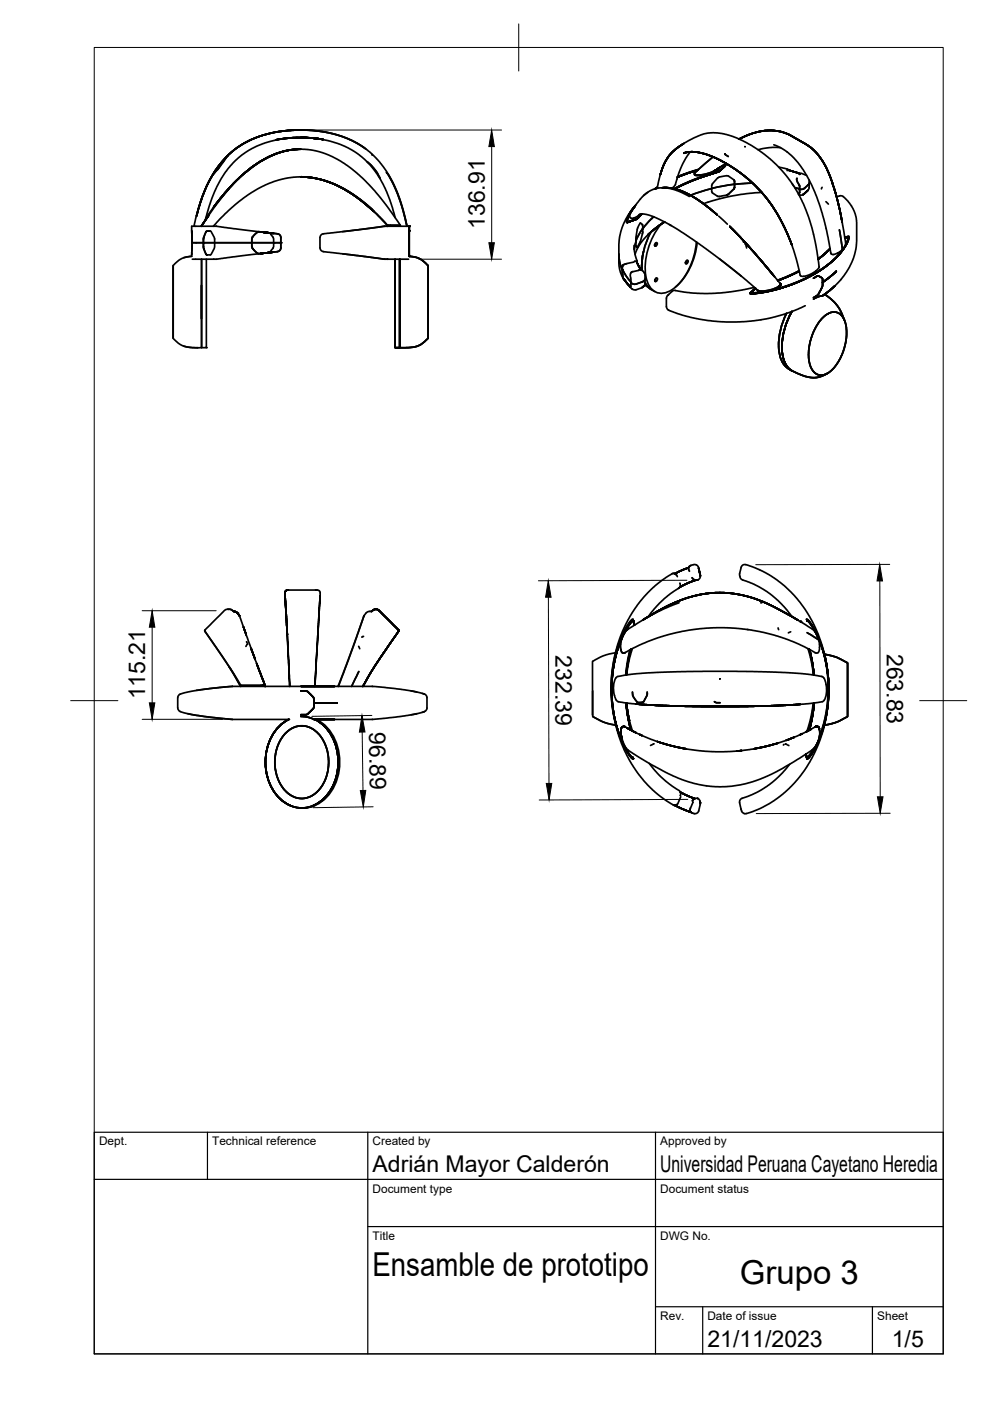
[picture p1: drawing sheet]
<svg xmlns="http://www.w3.org/2000/svg" width="210mm" height="297mm" viewBox="0 0 210 297" stroke-linecap="round" stroke-linejoin="round" font-family="sans-serif">
<!-- layer: Visible -->
<g fill="none" stroke="#000" stroke-width=".36">
<path d="M48.3 33h.1M48.3 33l-1.9 2.7-1.3 1.3M48.6 40l-2.9 3.4-2.1 2.8M55.4 34.2l2-1.1 1.7-.7a15.6 15.6 0 0 1 14.7 2.8l1.3 1.1a50.5 50.5 0 0 1 9.8 11.5M62.5 27.6h.5M63.1 29.2l-2.7 .2-2.9 .5-3 1.1-1.8 .9-2.1 1.5-1.8 1.8-1.3 1.8-1.5 2.5a34.5 34.5 0 0 0-2.5 7.2M63.3 27.6h.5M63.6 27.6l3.9 .2 2.9 .5 4 1.4 3.1 1.8M63.6 27.6l-4.1 .2-2.1 .4-2.5 .7-1.7 .7-2.1 1.1-2.7 2.1-2.5 3-2.1 3.7-1.7 4.4-1 4.1M63.6 31.6h.2M63.8 29.2l2.3 .1 2.4 .3-2.2-.3-3.4-.1-4.4 .5 4.4-.5 3.4 .1 2.2 .3-2.4-.3-2.3-.1h1.3M63.8 37.5h.5"/>
<path d="M63.8 31.6l-3.3 .4-2.7 .9-2.7 1.5-2.8 2.1M63.8 37.5l2.3 .1 1.9 .4 3.8 1.4 3.2 1.9 4 3.1M63.8 37.5l-2.3 .2-1.9 .3a29.8 29.8 0 0 0-13.7 9.2l-.6 .8M64.4 27.6l4.6 .4 3.8 1 1.9 .8 1.8 1 2.2 1.7 2.6 2.9 2 3.3 1.5 3.6 1.5 5.7M64.5 27.6l-4.5 .2-4.2 .8-3 1.2-3 1.9-1.3 1.1-1.4 1.5-1.4 1.8-.9 1.5-1.8 3.9-1.3 4.3M64.8 29.2l2.8 .2 2.4 .5 2.2 .8 2.5 1.1 2 1.4 1.8 1.9 1.5 1.8 1 1.7a30.9 30.9 0 0 1 2.8 7.6M64.9 27.6a22.1 22.1 0 0 1 12.6 3.9M77.8 34.3l1.7 1.7 1.1 1.8M78.9 32.8h.1M81.9 36.6l.2 .1a34.1 34.1 0 0 1 4.2 11.3M139.4 39.7l-.4 .3M139.4 39.7l-.7 .4"/>
<path d="M140.1 36.8l-.8 3.1M140.4 39.8l2.3 .1 2.6 1 2.7 1.4 4.1 3.3M143.2 39.1l-.7 .8M144.8 30.6l2.6-1.5 2.5-.9 1.4-.1 1.8 .2 2.4 .7 3.9 1.9 3.8 2.7 2.7 2.7 2.4 3.2M145.1 32.4l1.4-.2 1.3 .1 1.8 .4 1.5 .5 3.5 1.9 3.9 2.8 2.8 2.7 2.4 3 2.4 4.1 1.8 4.2-1.8-4.2-2.4-4.1-2.4-3-2.8-2.7-3.9-2.8-3.5-1.9-1.5-.5-1.8-.4-1.3-.1zM145.1 30.4l-1.8 1.2-1.4 1.4-1.1 1.7-.8 2.3 .7-2.1 1.1-1.8 1.5-1.5 1.6-1.1M145.8 32.2l-.8 .3M146.4 32.2l-1 1.4-.8 1.4-.7 1.7-.7 2.4M147.4 36.6l-.2 .2M147.4 36.6l-.2 .2 .3 .2M147.9 36.1l-4.3 1.5 4.2-1.5M148 36l-4.3 1.5"/>
<path d="M148.1 35.9l-4.4 1.6M151.2 33.3l-3.7 3.1M151.2 33.3l-3.8 3.3M151.4 36.3a5.2 5.2 0 0 1-4.1 .7l-.1-.2 .1 .3M151.4 36.4a6.1 6.1 0 0 1-4.1 .7M151.4 36.3a6.7 6.7 0 0 1-4 .7l-.1-.1M152.2 35.8l-.8 .6M152.7 35.4l-1.3 .9M152.8 35.4l-.3 .1M152.9 35.3v.1M153.1 35.2l.5 .1M153.4 35l.4 .1"/>
<path d="M153.5 35l.3 .1M153.7 32.6l.7 .6M153.8 35.1l-1.3 1.1-5.3 1.8-4.3 2M153.8 35.1l-1.2 1.1-5.6 1.9-4 1.9M154 34.7l-1.8 1M154 34.7l-1.1 .6M154 34.7l-.3 .1M154.3 34.8l-.7 .1M155.6 38.1l.1 .3M155.6 38.1l-.3-.2a1.96 1.96 0 0 0-2.4-.4 3.6 3.6 0 0 0-2 1.8l.1 1.6 1.2 .7 .3 .1M155.6 38.1l.2 .3M155.7 39.1l-4.8 .8-4.5 1.5"/>
<path d="M155.7 38.4v.7M155.7 39.1v.7M155.7 39.1h.1M155.7 39.8h.1M155.7 39.7l-.1 .4M155.8 39.8l-1.4 1.4M156.7 29.5l2.9-1.3 2.1-.4 2.2-.1 2.1 .3a18.8 18.8 0 0 1 4.8 2.6l2.1 1.6 1.5 1.9 1.2 2.4 1 2.7M158 31.1h.1M159.6 38.8l-3.8 .3M164.1 30.7l1.6 .7a18.3 18.3 0 0 1 7 9.3l1.2 3.1 .8 2.9 1.4 6.9 .5 .4 1-.4M165.1 35.4l1.9 .4v.2M165.5 31.3h-2.3l-2.5 .4"/>
<path d="M167 36l2.6 .8M167 35.9l-.1 .3M168 38.9l2 3.6 1.5 3.7 1.3 4.8 .9 5.5M168.5 39.8l1 .3M169 37.8v.6l.4 .8M169.4 39.2h.1M169.4 39.2v1.8M169.5 39.2v1.8M169.5 36.9l.4-.1 1.1 .4M169.7 36.8l-.2 .2M170.6 39.9l-.4 .2h-.7M171.3 39.2l-.7 .7"/>
<path d="M171.6 38.9l-.3 .3M171.6 38.2l-.1 1.8-.3 .4M174.3 39.7l-.1 .4M176.5 38.8l1.2 4 .8 4.2M36.7 56.3v15.4M40.6 48.9l.1 1.7zM40.6 54.3l-.5 .1a4.4 4.4 0 0 0-3.4 2.1v15.2l1 1 1 .6 1.6 .4h1.6M40.6 54.3l-1.6 .4M40.6 54v.3M40.7 51.5l-.1 2.5M40.7 51.5h.9M40.7 50.6v.9z"/>
<path d="M41.6 51.5h-.9l-.1 2.5M41.6 51.5h1.5M43.1 50.7l.1 2M43.1 52.4l.1 .3M43.2 51.5h2.3M43.2 51.5v.9M43.2 52.7l.5 1.2M43.2 50.3v1.2M43.2 50.3v.4M43.7 49.1a.92 .92 0 0 1 1.4 .6 2.2 2.2 0 0 1 .4 1.8M43.7 53.9l.1 .1M43.7 49.1l-.5 1.2"/>
<path d="M43.7 53.9l.2 .1M43.8 55v18.7h-1.1v-18.7v18.7h-1.9l-1.8-.3M44.2 45.7l-1.5 2.3zM44.2 45.7l-1.5 2.3M44.6 49h-.7l-.2 .1M45.3 48h-4.7v.9M45.3 48h.5M45.3 43.9l3-3.7 2.7-2.8a19.2 19.2 0 0 1 11.5-5.7l1.2-.1-2.2 .2-2.1 .5-1.5 .6-2.3 1.1a38.8 38.8 0 0 0-11.8 12.3M45.5 51.5h7.9l.1 1.1M45.5 51.5a3.7 3.7 0 0 1-.9 2.5h-.8M45.5 51.5h7.9M45.8 48h.1"/>
<path d="M45.9 48l9.5 1.2M53.4 51.5h.1M53.4 51.5h4.6M53.4 51.5l.1 1.1M53.5 52.6l.3 .4M53.5 50.3l-.1 1.2M53.6 52.6l.3 .4M53.8 53l.9 .7M53.9 53l.8 .7h.7M54.7 49.2l-1.2 1.1M54.8 49.1l3 .4M55.4 53.7l-9.4 1.3h-5.2"/>
<path d="M55.4 49.2l2.6 .3M55.4 49.2h-.8l-1 1.1M57.4 53.4l.6 .1M57.4 49.6v-.1l1.4 .1M57.4 49.5l.6 1.1v.9M57.8 53.5h.1M57.8 53.5l-3 .3M57.8 49.5l1 .1M57.8 49.5h.1M58 53.5l-2.6 .2M58 51.5h.3M58.3 51.5h1.2"/>
<path d="M58.3 51.5h-.3v.8l-.6 .9v.3M58.8 53.3l-1 .2M58.8 53.3l-.8 .2M58.8 49.6a.79 .79 0 0 1 .7 .8v2.2M59.5 51.5h.1M59.5 52.6a.79 .79 0 0 1-.7 .7M67.9 52.6a.79 .79 0 0 0 .7 .7M68.6 53.3l12.9 1.7M68.6 49.6a.79 .79 0 0 0-.7 .8l-.1 2.2M72.6 53.8l8.9 1.2M79.2 44.8l3 3.1M79.2 44.8l-2.3-2-3.3-2.3-2.7-1.4-2.6-1a16.4 16.4 0 0 0-4.5-.6l1.2 .1a24.5 24.5 0 0 1 14.4 7.2l2.8 3"/>
<path d="M81.5 48h5.3M81.5 55h5.1M81.5 48l-12.9 1.6M81.5 48l-8.9 1.1M82.2 47.8h2.7M82.2 47.8v.2M83.8 55v18.7h1M84.8 55v18.7M84.8 55v18.7h-1v-18.7v18.7h1M84.8 55v18.7h1.8l1.9-.3 .8-.4 1.5-1.3M84.9 47.8v.2M86.8 48v6.3"/>
<path d="M86.8 48v6.3zM86.8 54v.3zM86.8 54v.3M86.8 48v.9zM86.8 48v.9M86.8 54.3l.7 .1a4.9 4.9 0 0 1 3.3 1.9M86.8 54.3l.7 .1a5.1 5.1 0 0 1 3.3 1.9M90.8 56.3v15.4M131.2 53.9l.3 2 .4 1.3M131.2 53.9v2l.2 1.3 .8 2M131.2 53.9l.3 2 .5 1.3M132 57.2l.1 1.6"/>
<path d="M132 57.2h.1M132 56.3v.9M132 56.3v.2M132 57.2l.8 1.4 1 1.2M132 57.2v.7M132.1 58.2v.6M132.1 58.8l.4 .7M132.2 59.2h.1M132.3 59.2l1.4 1.6M132.8 55.9l-.8 .4M133.2 47l1.8-.7 1-.9-1.2 1.1-1.8 .7M133.7 45.2a.7 .7 0 0 0 0 1"/>
<path d="M134.2 57.6l-.4 .2-.2 .5 .2 1.6 .1 .2M134.3 44.1l-1 1.8-.3 .9 .2 .2M134.4 55.5l-1.7 .5-.6 .3M134.4 52a8.8 8.8 0 0 0 .7 3.4M134.5 55.4h.6l-.1 .1M134.6 43.8l-1.3 1.9-.3 .9-.1 .5 2.1-.6 1.1-1.1-1.2 1.1-1.9 .7M134.6 43.7a13.1 13.1 0 0 0-3.4 8.4v1.8M134.7 43.7l-1.5 2.2-.2 .7v.3l.2 .1M134.7 43.6l-1.4 2.1-.4 1.1v.4h.1M134.8 52l.1 .2M134.8 51.3l-.3 1.6M134.8 43.4l-1 1.4-.7 1.1-.3 .9v.3l.2 .1"/>
<path d="M134.8 52.2l.3 .3M135 55.4l.9 1.8M135.1 52.4h.1M135.2 52.4h.1M135.2 52.4l-.1 .1M135.4 57.3l-1.4 .3-.2 .2M135.5 45.6l1-.2 1.1 .2 2.3 .9 2.4 1.3M135.5 57.2l.7 .2M135.5 57.2l.3-.1 .6 .5M135.5 45.6a2.12 2.12 0 0 1-1.8 .6M135.7 51.5l-.5 .9M135.7 47.4l-.6 1.2-.3 3.4"/>
<path d="M135.7 47.4l.1-.1 .4 .3 .1 .2M135.7 45.4l-.1 .1M135.7 51.2h.1M135.8 51.2l-.6 1.2M136.1 45.4l-1 1-1.9 .6M136.2 49.6h.1M136.2 47.6h.1M136.2 59.8l-1.6 .5-.7-.2M136.2 49.6l-.4 1.6M136.2 47.8l.1 .7M136.3 48.5l-.9 1.3-.6 1.3M136.3 48.5l-.1 .7"/>
<path d="M136.3 49.2l-.1 .4M136.4 57.6l.2 .2M136.4 41.5l.9-.7 1.2-.6 1.3-.4h1.1l2.4 .5 2.9 1.4M136.6 57.8v.1M136.6 59.5l-.4 .3M136.6 57.8l.2 .5v1.8l-.4 .6M136.8 59.9l.7 1 .6 .5M136.8 59.2l-.2 .3M137.4 40.8l-1.7 1.4-2.1 3.1M138 49.2a15.1 15.1 0 0 0-1.9 8.1v-2.2l.3-1.8M138.2 46.4l-1.9 2.1M138.6 46l-.4 .4"/>
<path d="M138.9 51.6l.3-.2 .2 .2-.2 .4-.3 .2-.1-.2zM139 59.1l.3-.2 .1 .2-.1 .4-.3 .2-.2-.2zM139.1 52.2h-.3M139.1 59.6l-.2 .1M139.1 51.5l-.1 .4 .2 .1M139.2 59l-.2 .3 .2 .2M140.1 47.6a14.2 14.2 0 0 0-2.9 11.9 3.3 3.3 0 0 0 5.4 1.9 13.9 13.9 0 0 0 5-10.1M140.9 47l-2.8 2.1-1.6 1.6-1.2 1.8-.7 1.4M141.9 47.6l3.5 2.2 4.2 2.9 7.6 5.8M143.1 40l3.9-1.8 5.5-1.8 1.2-1.2-.5-.1 .4 .1-1.3 1.2-5.3 1.8zM145.5 55.4l.3-.2 .1 .2-.1 .4-.3 .1-.2-.2zM145.6 55.9h-.2"/>
<path d="M145.7 55.2l-.2 .4 .2 .2M147.8 51.4a14.5 14.5 0 0 1-4.6 9.5M149.8 43.7l.7 .5M152.1 41.6h.1M152.4 45.8l1.8 1.7M152.5 41.7h.1M152.5 54.8l5.1 4.1 3 2.7M154.1 41.4l-1.6 .3M154.4 41.2h.1M154.4 41.2l-.3 .2M154.7 48l5 5.3 5.8 7M155.6 40.1h.1"/>
<path d="M155.6 40.1l-1.2 1.1M156.5 49.8l2.4 2.6M157.6 51.2l.1 .1M157.7 51.3v.1M158 51.7l.1 .1M158.1 51.8h.1M158.1 51.8l.1 .2M158.2 52.2l.1 .4M160.9 54.7l.8 1M161.5 40.8l-3.3 .3-3.3 .5-5.8 1.6M162.2 56.3l1.7 2M167.8 51.6l1.5 5a3.1 3.1 0 0 0 .6 2 4.2 4.2 0 0 0 3.8-2.1"/>
<path d="M169.4 41.3l.3 .1M169.4 41l-.1 .1 .1-.1M169.4 41h.1M169.4 57.4l-4.5 2 4.6-2M169.5 41h.1M169.5 57.5l-4.6 2M169.5 40.1h.1M171.2 40.4l-.9 .8-.6 .2M172.5 59l.4-.3a1.04 1.04 0 0 1 1.5 .5v.6M173.5 54.9l2.5-2.2zM173.5 55l2.5-2.3zM174.4 59.8a3.8 3.8 0 0 1-1.9 3.3"/>
<path d="M175.1 42.8l.5 .5M176 52.7l-.7 .7M176 52.8l-2.5 2.2M177.3 57.5l-2.9 2.3M178.5 46.9l.8 4.8-.2 .6-.5 .6-.6-4.2 .6 4.2-1 .7M178.8 41.7l1.6 1.8 1 2 .2 1.6v3.8a13.8 13.8 0 0 1-4.6 9.7M178.8 41.7a1.2 1.2 0 0 0-1.4 0M179 52.5l-1.6 2-1.8 1.6-2.4 1.6-2.9 1.6-2.6 1.1-3.3 1-3.7 .8h-1.7M179.1 50.4l.8-.3 .1 .1-.1 .8-.6 1.2-1.8 2.2-2.2 1.9-2.9 1.9-2.7 1.3-2.6 1-3 .9M179.1 50.3l.8-.2 .1 .1-.2 .9-1 1.7-1.7 2-2.2 1.8-1.6 1-2.7 1.5-3 1.2-3.3 1M179.1 50.5l.7-.2-.2 .9-.5 1.2-1.3 1.7-2.5 2.2-2.9 1.9-3.2 1.6-4 1.4-3.8 .9-1.7 .2-.7-.1M179.1 50.4l.5-.1 .2 .1-.1 .7-.6 1.1"/>
<path d="M179.1 50.4l.7-.2v.7l-.6 1.4-1.3 1.7-3 2.6-2.4 1.6-3.3 1.6-3.6 1.3-3.6 .9-2.9 .2 1.1-1.1M42.7 60.5v7M90.8 71.7l-1.5 1.3-.8 .4-1.9 .3h-1.8M133.9 60.1l-.1-.2-.2 1 .1 .1a1.16 1.16 0 0 0 1.2 .4l1.1-.4M136.2 60.9l-.2 .1M136.5 60.7l-.3 .2M136.7 60.4l.4 .3M136.8 60.5l1.1 .8M138.1 61.4l.7 .4M141.6 62.6l-.3 .6v1.8l.2 .5 .3 .3M142.5 61.8l-1 .9M143.2 61.6l-.7 .2"/>
<path d="M159.9 60.9l-5 1-3.5 .3h-4.2l-4-.6M160.1 61.1l-.9 .9 2.3-.1M160.1 61.1l-1.1 1.1M160.2 61.1h-.1M160.2 61.1l-1 1 2.5-.2M160.6 61.5v.1M160.6 61.6l.1 .1M160.6 61.5l.1 .1M160.7 61.6a6.2 6.2 0 0 0 4.4-.9 6.2 6.2 0 0 1-4.4 .9zM165.1 60.8a6.2 6.2 0 0 1-4.4 .9M165.3 60.5l-.2 .2M165.3 60.7l-.2 .1"/>
<path d="M165.4 60.1l-.1 .4 .2-.2M165.5 60.2l-.2 .5M166.8 66.4a13 13 0 0 0-1.1 10 4 4 0 0 0 2.1 2.2M167.9 66a13.9 13.9 0 0 0-1.8 10.1 4.7 4.7 0 0 0 3.2 3.2l2 .6 1.5 .2 1.5-.4 1.2-.6M170.7 64.8l-3.1 1.4-3.9 1.1-3.9 .7-3 .2h-3.8l-4.1-.4-3.3-.7-3.8-1.3M174.3 67.5l1-.9 .8-.3 .9-.1 .9 .3 .7 .7 .5 .8 .4 1.5v1.6l-.2 1.5-.5 1.9-1.1 2.3-.8 1.1-1 1-1 .5-.9 .2-1-.4-.9-1-.5-1.5-.2-1.6 .2-2 .7-2.2 .7-1.6zM174.9 62.4l1.5 1.1 1.2 1.4 .7 1.2 .7 1.8M177 60.6l-2.6 2.1M177 60.6l-.8 .7a7.5 7.5 0 0 1-3.4 1.9l-.3 .2M146.5 119.9l-.5 .4M147.6 119.8l-.6-.1-.8 .4-.2 .3 .1 .7M147.6 119.8l.4 .3 .1 .4"/>
<path d="M43.4 133.8l5.6 8.2 2.1 3.3M48.3 129.2h.1M48.4 129.2h.5l.4 .3M48.4 129.2l-.8 .2-4.2 4.3 5.1 7.6 2.5 4.2M48.6 129.2l1.1 .4M49.7 129.6v.1M49.8 129.7l.4 .2 .6 .7M50.8 130.6l2.5 7.2M52.3 136.8l-.2 .3M52.3 136.1l.1 .1M52.5 136.6l-.2 .1M52.5 136.6h.1"/>
<path d="M52.5 136.5v.1M53.3 137.5l.8 2.3M54 139.7l2.2 5.6M60.4 126.3l.5 8.3zM60.4 126.3l.1-.9 .4-.3h6.5l.4 .4 .1 .8M60.9 134.4l.5 11.1-.5-11M67.8 127.5l-1 18zM67.9 126.3l-.1 1.2zM76 137l.3 .5M76.9 135l-.2 .1M77.1 134.9l-.2 .1M77.2 130.6l-5.4 14.9"/>
<path d="M80.4 129.5l-.4-.3h-.5l-.7 .4-1 .2-.6 .7-5.4 14.8M80.4 129.5l4.2 4.2-5.3 7.7M130.5 138.4l-2.5 .6-2.4 1.2 .1 11.4M131.6 137.7l.3 .6 .4 .2M131.8 135.4l-.8 2.1-.7 2.6a26.3 26.3 0 0 0 3.4 20.4h.1a.42 .42 0 0 0 .5 .4M132 135.1l-.8 1.9-.7 2.4a26.7 26.7 0 0 0 3.1 21.1h.1a.42 .42 0 0 0 .6 .4M132.2 134.5l1.1-1.8 .9-1.1 .3 1-.3-1.3-.6 .4-1.2 1.9-.9 2-.8 2.1-.9 4.4-.2 4.6 .5 4.8 1 3.6 .6 1.7 1.1 2.1 .9 1.4 .3 .3 .2-.1M132.6 138.4h.1M132.6 138.4h-.6M133.1 133.4a4.7 4.7 0 0 0-1.5 4.3M133.5 137.8l-.4 2.1-.4 3.2M133.6 137.8l-.5 2.1-.4 3.2"/>
<path d="M133.8 137.7l-.6 2.7-.4 2.7 .3-2.4zM133.8 137.7l-.6 2.6-.4 2.8M134.1 137.5l-.7 2.4-.5 3.2M134.3 131.7h-.3l-.5 .7-1.1 1.8M136.3 131.4l5-2.8 3.9-1.7 3.7-.9 3.7-.3 3.4 .2 4 1 3.6 1.5 5.6 3.1-4.9-2.8-4.3-1.8-4-1-3.4-.2-3.7 .3-3.7 .9-3.9 1.7zM142.9 121.6l.4 .2 .3 .5M143.1 121.6l-.6 .1M143.4 122l-.4-.4-.5 .1-3.5 2.4-2.3 2.3-2.7 3.6-2 3.7-1 2.9-.9 3.7-.5 3.5a29.6 29.6 0 0 0 9.3 24.1l1.9 1.5 2 1.3M143.8 124.7l-3.1 2.3-2.1 2.2-1.2 1.6M143.9 124.7h.1M144 127.8l-4.6 1.9-4.9 2.8a4.7 4.7 0 0 0-2.9 5.2M144.1 123.7l.1 .5-.4 .5"/>
<path d="M146 120.3l-2.9 1.3M146.1 120.8l.1 .3M146.7 122.5l.3 .3 .5 .2-1.7 .7a3.5 3.5 0 0 0-1.9 1M146.8 122.5l.4 .4 .7 .1M146.8 122.5h.1M147.9 123h-.4h.2M147.9 123h.1M148.1 120.5l.4 1.6a.79 .79 0 0 1-.6 .8M156.8 121.6a1.32 1.32 0 0 0 1.4 1.6l2.7 1.2 2.4 1.5 2.5 2.3 2.1 2.5M157.1 120.3l-.3 1.4M157.1 120.3a.96 .96 0 0 1 1.6-.4 25 25 0 0 1 15.9 17.9l.2 .9M158.5 133.5l3.5 .6 4.3 1.2 3.3 1.4 3.2 1.7"/>
<path d="M158.6 133.5l-3.1-.3-3.5-.1-5.8 .5-3.5 .7-3.2 .9-3.9 1.6-3.2 1.6h-.5l-.3-.7M165 133.1l.1 .4M167.6 133.9l-.4 .3M169.3 131.5l3.1 2 .8 1.1 .4 1.1-2.5-1.6 1 .6a2.73 2.73 0 0 1 1.6 1.3v.2a3.6 3.6 0 0 1-.2 2.1l-.2 .2-.5-.1M171 131.3h.1l.3 .3 1 1.3 1.3 2.7 1.1 3.4 .6 3.8 .2 3-.3 4.4-.6 3-.9 2.8M171 131.4l.2-.1 .3 .3 .8 1.1 1.5 3.2 1.1 3.4 .6 3.9 .1 3.4-.2 3.1-.6 3.3-1.1 3.4M171.3 137.5l.6 2.3 .5 3.3M171.6 137.7l1 5.4-.3-2.1-.7-3.3 .5 1.9 .5 3.5M171.6 137.7l.5 2.2 .5 3.2M171.6 137.7l.6 2.6 .4 2.8M173.1 134.4l-1.1-1.8-.9-1 .8 .8 1.1 1.9 1 2.2 .8 2.6 .8 4.7 .1 2.8-.1 2.4-.5 3.2-1.1 3.8-1.4 3.2-.7 1-.7 .7-.3-1 .2 1 .7-.6 .8-1.2 1.3-2.8 1.1-3.8 .5-3.5a27.7 27.7 0 0 0-2.2-14.1M174.8 138.7l2.6 .6 2.3 1.2v11.4l-2.2 1.2-2.7 .7"/>
<path d="M174.8 138.7a32.8 32.8 0 0 1 .9 7.4l-.3-4.2-.8-3.8-1.4-3.6-1.6-2.6a.39 .39 0 0 0-.5-.3 .44 .44 0 0 1 .6 .4l1.5 2.5 1.4 3.6 .8 3.8 .3 4.6-.4 4.5-.9 3.7-.7 2-1.1 2.2-.9 1.5-.6 .4-.2-.9 .3 .9 .7-.7 1.1-1.8 1.4-3.6 1-4.4 .3-4.2v.3M174.8 138.7a32.8 32.8 0 0 1 .9 7.7M37.7 147.9v2.2a1.63 1.63 0 0 0 1.4 1.1l4 .7 6.2 .6M38.2 147.2l-.4 .3-.1 .4M39.8 151.3l4.2 .7 5.3 .5M49.3 145.5h29.6M49.3 152.5h12.1M49.3 145.5l-7 .8-4.1 .9M49.3 145.5l-7.7 .9M51.1 145.3h4.2M51.1 145.3v.2M55.3 145.3h.3"/>
<path d="M55.6 145.3h.6v.2v-.2zM55.6 145.3h.5M60.5 155.5l1-.8 1.3-.6 .8-.2 1.4 .1 1.2 .5 1 .8 1 1.1 .8 1.5 .5 1.6 .2 1.8-.1 1.9-.4 1.4-.4 1-.8 1.4-1.2 1.3-1.2 .7-1.2 .3h-.9l-1-.3-.8-.4-1.7-1.4-1-1.9-.6-2.2v-3l.7-2.5zM63.8 151.9l1.4 .1a6.6 6.6 0 0 0 3.8 .5h1.9M63.8 146.5a2.01 2.01 0 0 1 2.3 1l.5 .7v.8M66.6 152.5h4.3M66.6 149h4.9M66.6 149a1.87 1.87 0 0 1-1.1 2.1 2.06 2.06 0 0 1-1.7 .4M66.8 152.5a10.3 10.3 0 0 1 4.7 11.3 8.6 8.6 0 0 1-5.7 7.2l-1.5 .3-1.6-.1a7.4 7.4 0 0 1-5.2-4.4 11.3 11.3 0 0 1 2.2-13.3l1.5-1a10.4 10.4 0 0 0-4.6 11.8 9 9 0 0 0 5.3 6.6M67.1 152.5a10.4 10.4 0 0 1 4.6 12 8.1 8.1 0 0 1-7.4 6.8M70.9 152.5h8M71.8 145.3l-.1 .2"/>
<path d="M76.1 142.4l-1.6 3.1M78.9 145.5h.1M78.9 152.5h.1M79 145.5l6.9 .8 4.1 .9-.5-.2M79.3 141.4l-2.4 4.1M87.1 146.5l1.2 .2M88.3 151.3l-1.2 .3M90 150.9l-1.5 .4-2.6 .5-6.9 .7M90 150.9l-.5 .1M90 147.2l.4 .3 .1 .4M90.5 147.9v2.4l-.5 .6M125.7 146.5v5.4l2.3 1.2 2.6 .7-2.7-.7-2.2-1.2"/>
<path d="M131.1 148.8l1.9 .3M131.6 154.9a5.6 5.6 0 0 0 3.5 5.4l5.5 3.2 3.9 1.8 2.4 .7 2.4 .5 2.4 .3h2l4.1-.6 4.4-1.4 3.8-1.9 6.2-3.9M131.9 156.6h.1M132.5 154.1h-.5a.7 .7 0 0 0-.4 .8M132.5 154.1h.1M132.6 154.1h.1M132.6 149l2.4 .3M132.7 149l.3 2.6 .7 3.2M132.7 149l.5 3.4 .6 2.4-.7-3.1-.3-2.7 .3 2.6 .7 3.2-.6-2.4zM132.8 154.2l3.3 1.7 3.3 1.4M132.8 149l.5 3.1 .8 2.9M134.1 146.7a2.67 2.67 0 0 0 1.3 2.3 1.11 1.11 0 0 0 1.5-1l.3-.5v-.8"/>
<path d="M134.8 149.3l5.9 .3 8 .2 12.3-.1 8.7-.4-8.7 .4-12.3 .1-8-.2zM134.8 149.3l5.9 .3 8 .2 12.3-.1 8.7-.4M138.2 157.9l-.3 .2M138.7 157.7l-.4 .1M139.4 157.2l4 1.2 4.9 .8 5.2 .2 3.7-.3M151.5 148.8l.4 .2h.8M152.7 143.9h.1M166.2 157.8l-.1 .2M166.5 157.7h.1M166.6 157.7v.1M166.6 157.8l.3 .1M166.7 157l-4.8 1.4-4.7 .7"/>
<path d="M167 158l.3 .1M172.4 149.1a29.2 29.2 0 0 1-1.3 6M172.5 158.8l-1 1.4-.3 .3h-.2M172.5 149.1l-.4 2.6-.7 3.2M172.5 149.1l-.3 2.6-.7 3.2M172.6 149.1l-.4 3.1-.6 2.6 .6-2.8 .4-3-.3 3-.7 2.8M172.6 154.2l-2.9 1.6-3 1.2M172.6 158.6l-1.1 1.7-.3 .3-.2-.1M172.8 154.1h.1M172.8 154.1l.4-.1 .3 .1M172.9 154.1h.1M172.9 154.1l.5-.1 .3 .5"/>
<path d="M173.5 154.1l.2 .4M173.7 154.6l.1 .3M173.8 154.9a4.9 4.9 0 0 1-1.6 4.1 4.9 4.9 0 0 0 1.6-4.1zM174.3 148.8l-4.7 .5M174.3 148.8l.2-.1a4.6 4.6 0 0 0 .3-4.7 1.94 1.94 0 0 0-1.7-.8l-3-.4-3.6-.2-10.4-.3-15.9 .2-5.3 .3-2.8 .4a1.88 1.88 0 0 0-2 2.2 4.4 4.4 0 0 0 .9 3.3l.1 .1M175.7 146.4l-.1 2.8-.3 2.4-1 3.9-1.7 4.4-2.1 3.5-2.7 3.3-3.1 2.6-3.3 2-2.4 1-1.1 .2M61.4 170.7l1.4 .5 1 .1M66.9 170.7l-1.6 .5-1.3 .1M134.3 160.6h-.1a.44 .44 0 0 1-.5-.4l-1.6-2.5-1.5-4.2-.8-4.2-.2-3.6 .4-4.6 .9-3.7 1.6-3.9 1-1.5 .7-.7 .3 1.2-.2-.9h-.1l-.8 .8-1.2 2-1.5 4-.7 3.3-.2 2.5-.1 2.7 .4 4.1 .9 4 1.7 3.9 1 1.5 .5 .5 .1-.1M137.6 161.8l2.5 2.9 1.8 1.6 2.2 1.4 .2 .4v.5M142.9 170.7l.3 .1M143.1 170.8l3.8 1.6"/>
<path d="M143.6 170.5l-.3 .2h-.5M144.3 168.6l-.1 .1M144.3 168l3 1.3M144.3 168.9l-.6 1.6-.4 .2h-.5M146.4 171.3v.7l.5 .4M146.9 172.4l.2 .1M146.9 170.1l-.6 1.7M147.1 172.5h.2M147.3 169.4l-.5 .4M147.9 169.3l-.7 .1-.4 .4M147.9 169.3h.1M148 169.3a1.07 1.07 0 0 1 .5 1.3l-.4 1.3a.8 .8 0 0 1-.8 .6"/>
<path d="M156.8 170.2l.3 1.4M157.1 171.5l.2 .6 .6 .4M167.4 162l-1.5 1.9-2.6 2.3-2.3 1.5-2.7 1.2a2.11 2.11 0 0 0-1.5 1v.3"/>
</g>
<g fill="#000">
<circle cx="63.7" cy="27.6" r=".18"/>
<circle cx="63.8" cy="27.6" r=".18"/>
<circle cx="152.1" cy="35.8" r=".18"/>
<circle cx="43.1" cy="51.5" r=".18"/>
<circle cx="58" cy="49.5" r=".18"/>
<circle cx="59.5" cy="51.5" r=".18"/>
<circle cx="81.5" cy="48" r=".18"/>
<circle cx="81.5" cy="55" r=".18"/>
<circle cx="82" cy="55" r=".18"/>
<circle cx="82" cy="48" r=".18"/>
<circle cx="86.8" cy="48.9" r=".18"/>
<circle cx="86.8" cy="48" r=".18"/>
<circle cx="86.8" cy="54.3" r=".18"/>
<circle cx="43.7" cy="73.7" r=".18"/>
<circle cx="49.5" cy="129.6" r=".18"/>
<circle cx="50.4" cy="130" r=".18"/>
<circle cx="66.9" cy="125.1" r=".18"/>
<circle cx="161.3" cy="127.8" r=".18"/>
<circle cx="169.7" cy="131.8" r=".18"/>
</g>
<!-- layer: BORDER -->
<path d="M20 10.1h180v276.9h-180zM110 5.1v10M15 148.6h10M195 148.6h10" fill="none" stroke="#000" stroke-width=".21"/>
<!-- layer: TITLEBLOCK -->
<path d="M20 240.1h180v46.9h-180zM20 250h180M44 240.1v9.9M78 240.1v46.9M139 240.1v46.9M78 260.1h122M139 277.1h61M149 277.1v9.9M185 277.1v9.9" fill="none" stroke="#000" stroke-width=".25"/>
<!-- layer: FD_Dimensions -->
<g fill="none" stroke="#000" stroke-width=".21">
<path d="M64.7 27.6h41.6M104.2 31.1v20.4M88.8 55h17.5M188.6 119.7h-28.4M30.1 129.5h15.7M32.3 133v16M116.3 126.6l.1 39.5M145.6 123l-31.4 .1M186.5 123.2l.1 45.7M30.1 152.5h17.1M76.8 155.2l.2 12.4M78.8 151.7l-12.7 .2"/>
<path d="M79.1 171.1l-12.7 .1M145.8 169.5l-31.5 .1M188.7 172.4l-28.4 .1"/>
</g>
<path d="M104.2 27.6l.6 3.5h-1.1zM103.7 51.5h1.1l-.6 3.5zM32.3 129.5l.5 3.5h-1.1zM116.2 123.1l.6 3.5h-1.1zM186.5 119.7l.6 3.5h-1.2zM31.7 149h1.1l-.5 3.5zM76.8 151.7l.6 3.5h-1.2zM76.4 167.6h1.2l-.6 3.5zM115.8 166.1h1.2l-.6 3.5zM186 168.9h1.2l-.6 3.5z" fill="#000" stroke="#000" stroke-width=".21"/>
<g font-size="7">
<text x="79" y="270.6">Ensamble de prototipo</text>
<text x="156.9" y="272.3">Grupo 3</text>
</g>
<g font-size="4.9">
<text x="102.8" y="48.6" transform="rotate(-90 102.8 48.6)">136.91</text>
<text x="117.8" y="138.9" transform="rotate(90 117.8 138.9)">232.39</text>
<text x="188" y="138.6" transform="rotate(90 188 138.6)">263.83</text>
<text x="30.8" y="148.3" transform="rotate(-90 30.8 148.3)">115.21</text>
<text x="78.3" y="155.3" transform="rotate(89 78.3 155.3)">96.89</text>
<text x="79" y="248.5">Adrián Mayor Calderón</text>
<text x="140" y="248.5">Universidad Peruana Cayetano Heredia</text>
<text x="150" y="285.5">21/11/2023</text>
<text x="189.1" y="285.7">1/5</text>
</g>
<g font-size="2.5">
<text x="21" y="242.9">Dept.</text>
<text x="45" y="242.9">Technical reference</text>
<text x="79" y="242.9">Created by</text>
<text x="140" y="242.9">Approved by</text>
<text x="79" y="252.8">Document type</text>
<text x="140" y="252.8">Document status</text>
<text x="79" y="262.9">Title</text>
<text x="140" y="262.9">DWG No.</text>
<text x="140" y="279.9">Rev.</text>
<text x="150" y="279.9">Date of issue</text>
<text x="186" y="279.9">Sheet</text>
</g>
</svg>
